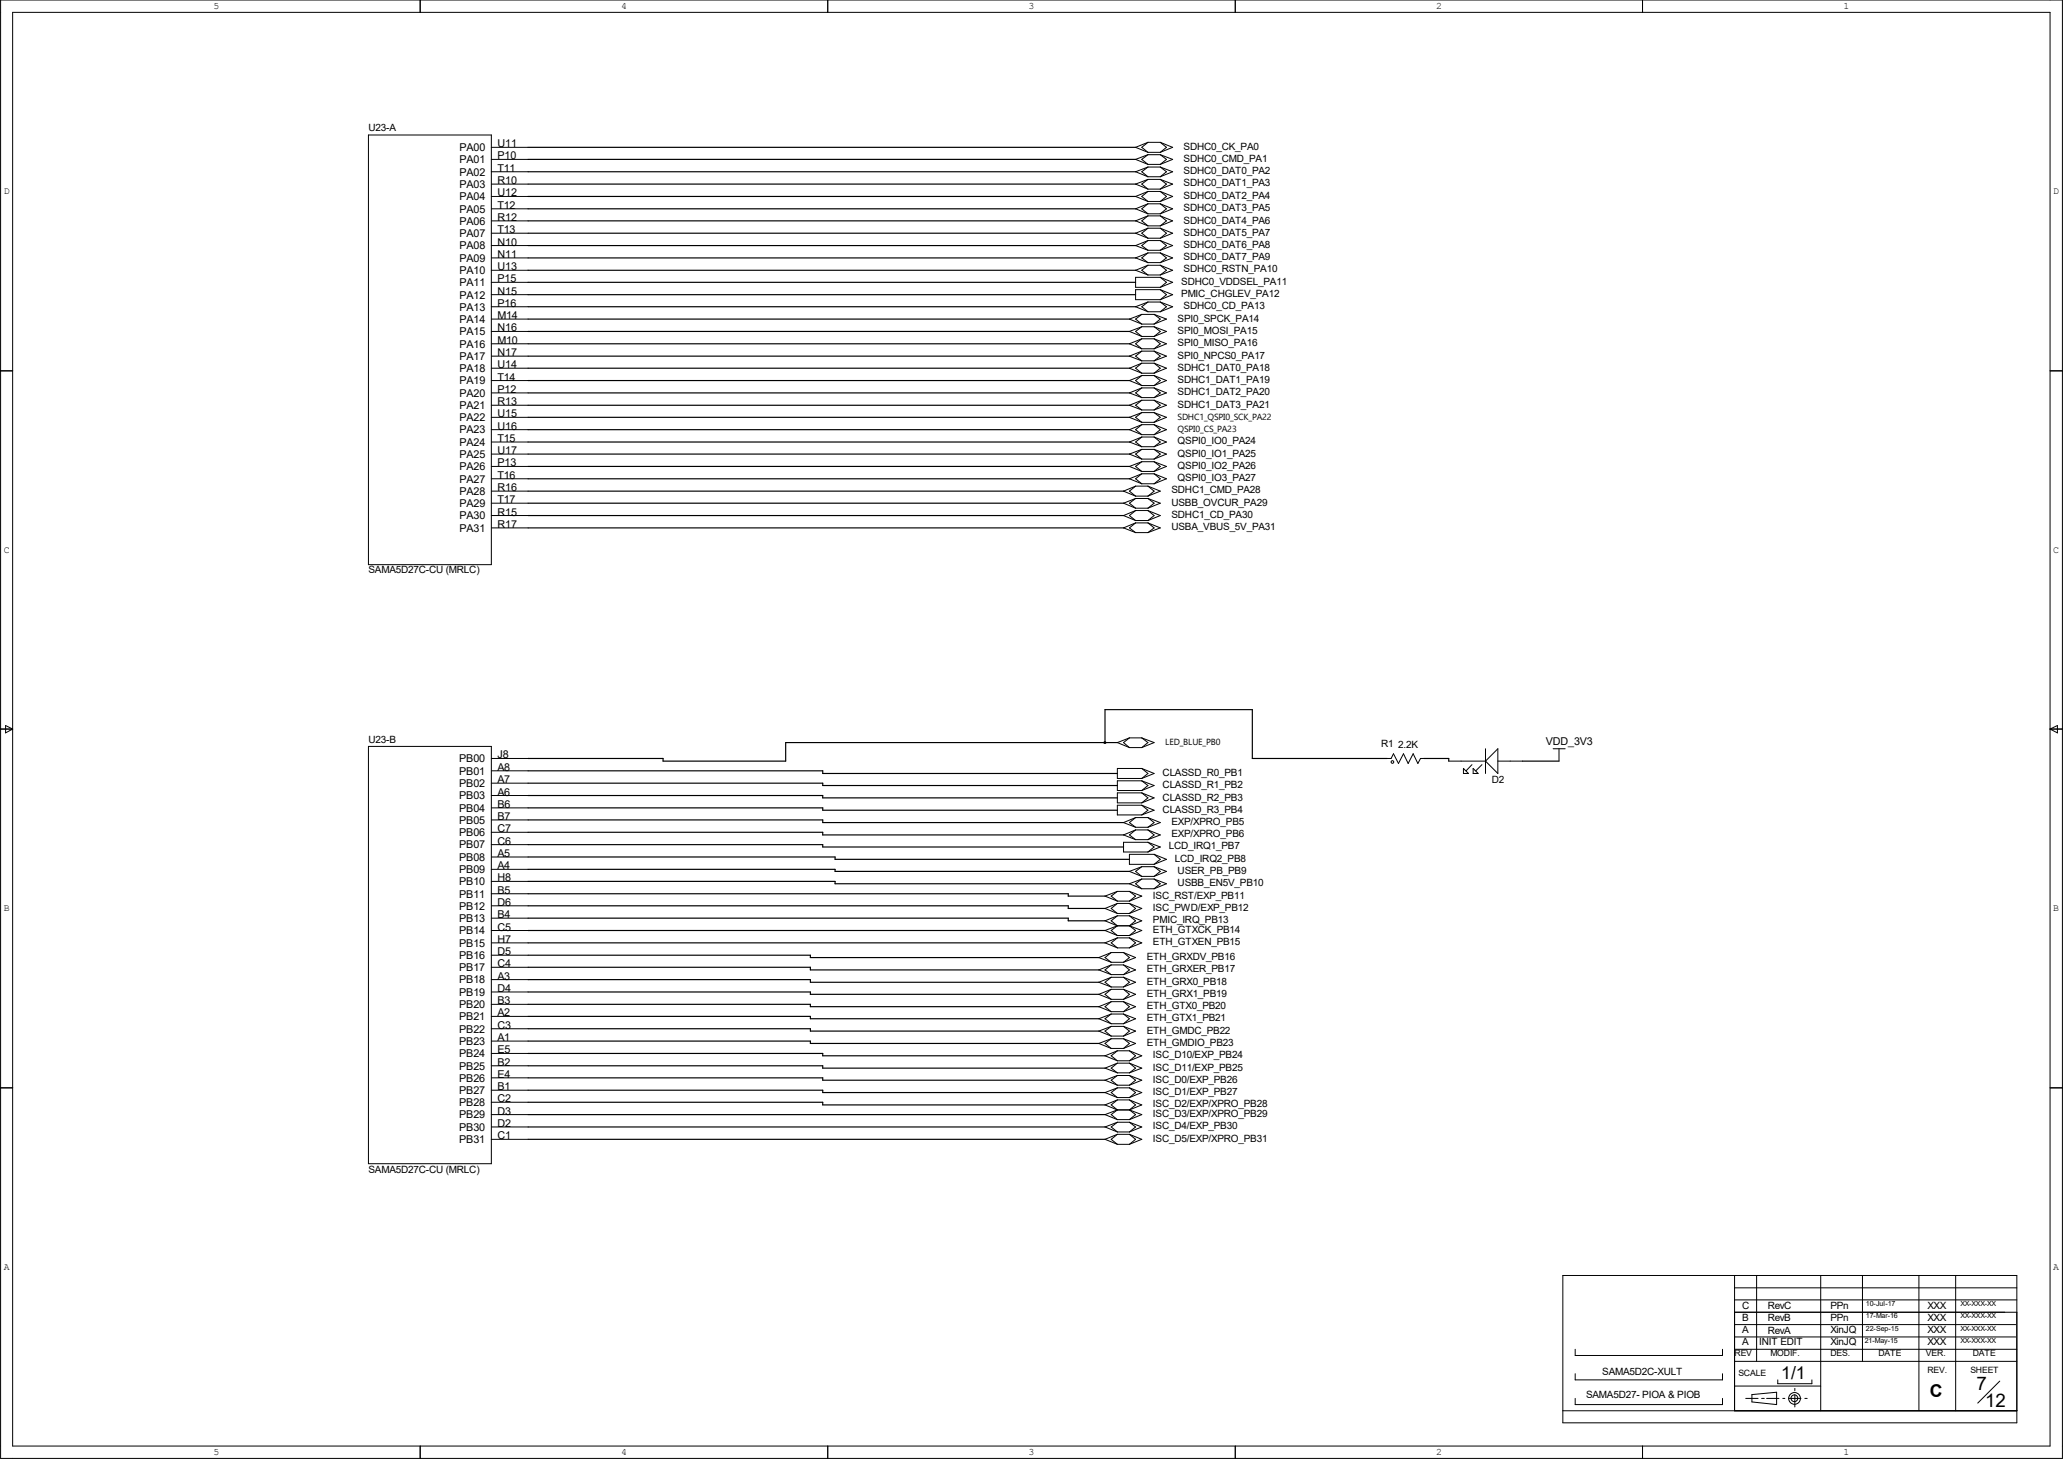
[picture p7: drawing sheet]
<svg xmlns="http://www.w3.org/2000/svg" width="297mm" height="210mm" viewBox="0 0 297 210" stroke-linecap="round" stroke-linejoin="round" font-family="sans-serif">
<g fill="none" stroke="#000" stroke-width=".14">
<path d="M.1 0h296.8v209.9h-296.8zM1.8 1.8h293.3v206.4h-293.3zM53 19.4h17.7v61.9h-17.7zM60.5 0v1.8M119.2 0v1.8M177.8 0v1.8M236.5 0v1.8M70.7 21.2h5.3M70.7 22.9h5.3M70.7 24.7h5.3M70.7 26.5h5.3M70.7 28.3h5.3"/>
<path d="M70.7 30.1h5.3M70.7 31.8h5.3M70.7 33.6h5.3M70.7 35.3h5.3M70.7 37.1h5.3M70.7 38.9h5.3M165.3 21.9h1.7M165.3 20.5h1.7M165.3 20.5l-1.8 .7 1.8 .7M165.3 20.5l-.9 .7 .9 .7M165.3 23.7h1.7M165.3 22.3h1.7"/>
<path d="M165.3 22.3l-1.8 .6 1.8 .8M165.3 22.3l-.9 .6 .9 .8M165.3 25.4h1.7M165.3 24h1.7M165.3 24l-1.8 .7 1.8 .7M165.3 24l-.9 .7 .9 .7M165.3 27.2h1.7M165.3 25.8h1.7M165.3 25.8l-1.8 .7 1.8 .7M165.3 25.8l-.9 .7 .9 .7M165.3 29h1.7M165.3 27.6h1.7"/>
<path d="M165.3 27.6l-1.8 .7 1.8 .7M165.3 27.6l-.9 .7 .9 .7M165.3 30.8h1.7M165.3 29.3h1.7M165.3 29.3l-1.8 .8 1.8 .7M165.3 29.3l-.9 .8 .9 .7M165.3 32.5h1.7M165.3 31.1h1.7M165.3 31.1l-1.8 .7 1.8 .7M165.3 31.1l-.9 .7 .9 .7M165.3 34.3h1.7M165.3 32.9h1.7"/>
<path d="M165.3 32.9l-1.8 .7 1.8 .7M165.3 32.9l-.9 .7 .9 .7M165.3 36h1.7M165.3 34.6h1.7M165.3 34.6l-1.8 .7 1.8 .7M165.3 34.6l-.9 .7 .9 .7M165.3 37.8h1.7M165.3 36.4h1.7M165.3 36.4l-1.8 .7 1.8 .7M165.3 36.4l-.9 .7 .9 .7M165.3 39.6h1.7M165.3 38.2h1.7"/>
<path d="M165.3 38.2l-1.8 .7 1.8 .7M165.3 38.2l-.9 .7 .9 .7M167 39.9h-3.5v1.5h3.5M167 39.9l1.8 .7-1.8 .8M167 39.9l.9 .7-.9 .8M167 20.5l1.8 .7-1.8 .7M167 20.5l.9 .7-.9 .7M167 22.3l1.8 .6-1.8 .8M167 22.3l.9 .6-.9 .8M167 24l1.8 .7-1.8 .7M167 24l.9 .7-.9 .7M167 25.8l1.8 .7-1.8 .7"/>
<path d="M167 25.8l.9 .7-.9 .7M167 27.6l1.8 .7-1.8 .7M167 27.6l.9 .7-.9 .7M167 29.3l1.8 .8-1.8 .7M167 29.3l.9 .8-.9 .7M167 31.1l1.8 .7-1.8 .7M167 31.1l.9 .7-.9 .7M167 32.9l1.8 .7-1.8 .7M167 32.9l.9 .7-.9 .7M167 34.6l1.8 .7-1.8 .7M167 34.6l.9 .7-.9 .7M167 36.4l1.8 .7-1.8 .7"/>
<path d="M167 36.4l.9 .7-.9 .7M167 38.2l1.8 .7-1.8 .7M167 38.2l.9 .7-.9 .7M.1 53.4h1.7M70.7 40.6h5.3M70.7 42.4h5.3M70.7 44.2h5.3M70.7 45.9h5.3M70.7 47.7h5.3M70.7 49.5h5.3M70.7 51.3h5.3M70.7 53h5.3"/>
<path d="M70.7 54.8h5.3M70.7 56.6h5.3M70.7 58.3h5.3M164.4 53.7h1.8M164.4 52.3h1.8M164.4 52.3l-1.8 .7 1.8 .7M164.4 52.3l-.9 .7 .9 .7M164.4 55.5h1.8M164.4 54.1h1.8M164.4 54.1l-1.8 .7 1.8 .7M164.4 54.1l-.9 .7 .9 .7M164.4 57.2h1.8"/>
<path d="M164.4 55.8h1.8M164.4 55.8l-1.8 .8 1.8 .6M164.4 55.8l-.9 .8 .9 .6M164.4 59h1.8M164.4 57.6h1.8M164.4 57.6l-1.8 .7 1.8 .7M164.4 57.6l-.9 .7 .9 .7M164.4 59.4h1.8M164.4 59.4l-1.8 .7 1.8 .7M164.4 59.4l-.9 .7 .9 .7M164.4 48.4h1.8M164.4 47h1.8"/>
<path d="M164.4 47l-1.8 .7 1.8 .7M164.4 47l-.9 .7 .9 .7M164.4 50.2h1.8M164.4 48.8h1.8M164.4 48.8l-1.8 .7 1.8 .7M164.4 48.8l-.9 .7 .9 .7M164.4 51.9h1.8M164.4 50.5h1.8M164.4 50.5l-1.8 .8 1.8 .6M164.4 50.5l-.9 .8 .9 .6M164.4 46.7h1.8M164.4 45.3h1.8"/>
<path d="M164.4 45.3l-1.8 .6 1.8 .8M164.4 45.3l-.9 .6 .9 .8M165.3 44.9h1.7M165.3 43.5h1.7M165.3 43.5l-1.8 .7 1.8 .7M165.3 43.5l-.9 .7 .9 .7M166.2 52.3l1.7 .7-1.7 .7M166.2 52.3l.8 .7-.8 .7M166.2 54.1l1.7 .7-1.7 .7M166.2 54.1l.8 .7-.8 .7M166.2 55.8l1.7 .8-1.7 .6M166.2 55.8l.8 .8-.8 .6"/>
<path d="M166.2 57.6l1.7 .7-1.7 .7M166.2 57.6l.8 .7-.8 .7M166.2 59.4l1.7 .7-1.7 .7M166.2 59.4l.8 .7-.8 .7M166.2 47l1.7 .7-1.7 .7M166.2 47l.8 .7-.8 .7M166.2 48.8l1.7 .7-1.7 .7M166.2 48.8l.8 .7-.8 .7M166.2 50.5l1.7 .8-1.7 .6M166.2 50.5l.8 .8-.8 .6M166.2 45.3l1.7 .6-1.7 .8M166.2 45.3l.8 .6-.8 .8"/>
<path d="M167 41.7l1.8 .7-1.8 .7M167 41.7h-3.5v1.4h3.5M167 41.7l.9 .7-.9 .7M167 43.5l1.8 .7-1.8 .7M167 43.5l.9 .7-.9 .7M295.1 53.4h1.8M70.7 60.1h5.3M70.7 61.8h5.3M70.7 63.6h5.3M70.7 65.4h5.3M70.7 67.1h5.3M70.7 68.9h5.3"/>
<path d="M70.7 70.7h5.3M70.7 72.4h5.3M70.7 74.2h5.3M70.7 76h5.3M163.5 73.2h1.8M163.5 71.8h1.8M163.5 71.8l-1.7 .6 1.7 .8M163.5 71.8l-.9 .6 .9 .8M163.5 76.7h1.8M163.5 75.3h1.8M163.5 75.3l-1.7 .7 1.7 .7M163.5 75.3l-.9 .7 .9 .7"/>
<path d="M163.5 71.4h1.8M163.5 70h1.8M163.5 70l-1.7 .7 1.7 .7M163.5 70l-.9 .7 .9 .7M163.5 74.9h1.8M163.5 73.5h1.8M163.5 73.5l-1.7 .7 1.7 .7M163.5 73.5l-.9 .7 .9 .7M164.4 60.8h1.8M164.4 62.6h1.8M164.4 61.1h1.8M164.4 61.1l-1.8 .7 1.8 .8"/>
<path d="M164.4 61.1l-.9 .7 .9 .8M164.4 64.3h1.8M164.4 62.9h1.8M164.4 62.9l-1.8 .7 1.8 .7M164.4 62.9l-.9 .7 .9 .7M164.4 66.1h1.8M164.4 64.7h1.8M164.4 64.7l-1.8 .7 1.8 .7M164.4 64.7l-.9 .7 .9 .7M164.4 67.9h1.8M164.4 66.5h1.8M164.4 66.5l-1.8 .6 1.8 .8"/>
<path d="M164.4 66.5l-.9 .6 .9 .8M164.4 69.6h1.8M164.4 68.2h1.8M164.4 68.2l-1.8 .7 1.8 .7M164.4 68.2l-.9 .7 .9 .7M165.3 71.8l1.7 .6-1.7 .8M165.3 71.8l.9 .6-.9 .8M165.3 75.3l1.7 .7-1.7 .7M165.3 75.3l.9 .7-.9 .7M165.3 70l1.7 .7-1.7 .7M165.3 70l.9 .7-.9 .7M165.3 73.5l1.7 .7-1.7 .7"/>
<path d="M165.3 73.5l.9 .7-.9 .7M166.2 61.1l1.7 .7-1.7 .8M166.2 61.1l.8 .7-.8 .8M166.2 62.9l1.7 .7-1.7 .7M166.2 62.9l.8 .7-.8 .7M166.2 64.7l1.7 .7-1.7 .7M166.2 64.7l.8 .7-.8 .7M166.2 66.5l1.7 .6-1.7 .8M166.2 66.5l.8 .6-.8 .8M166.2 68.2l1.7 .7-1.7 .7M166.2 68.2l.8 .7-.8 .7M.1 104.9h1.7"/>
<path d="M.8 104.4l1 .5-1 .6zM53 107.4h17.7v60.1h-17.7zM70.7 111h5.3M70.7 112.7h5.3M70.7 114.5h5.3M70.7 116.3h5.3M70.7 118h5.3M70.7 119.8h5.3M70.7 109.2h5.3M162.6 107.6h1.8M162.6 106.2h1.8M162.6 106.2l-1.7 .7 1.7 .7"/>
<path d="M162.6 106.2l-.8 .7 .8 .7M163.5 119.1h1.8M163.5 117.7h1.8M163.5 117.7l-1.7 .7 1.7 .7M163.5 117.7l-.9 .7 .9 .7M163.5 119.5h1.8M163.5 119.5l-1.7 .7 1.7 .7M163.5 119.5l-.9 .7 .9 .7M164.4 110.6l1.8 .7-1.8 .8M164.4 110.6h-3.5v1.5h3.5M164.4 112.4h-3.5v1.4h3.5M164.4 114.1h-3.5v1.5h3.5"/>
<path d="M164.4 115.9h-3.5v1.4h3.5M164.4 110.6l.9 .7-.9 .8M164.4 112.4l1.8 .7-1.8 .7M164.4 112.4l.9 .7-.9 .7M164.4 114.1l1.8 .8-1.8 .7M164.4 114.1l.9 .8-.9 .7M164.4 115.9l1.8 .7-1.8 .7M164.4 115.9l.9 .7-.9 .7M164.4 106.2l1.8 .7-1.8 .7M164.4 106.2l.9 .7-.9 .7M165.3 117.7l1.7 .7-1.7 .7M165.3 117.7l.9 .7-.9 .7"/>
<path d="M165.3 119.5l1.7 .7-1.7 .7M165.3 119.5l.9 .7-.9 .7M199.7 109.2h.6l.3-.7 .7 1.4 .8-1.4 .6 1.4 .8-1.4 .6 1.4 .4-.7h.5M208.6 109.6h5.3M210.7 110.6l.7 .7h-.7zM211.9 110.1l-.8 .9M212.1 110.6l.7 .7h-.7zM213.4 110.1l-.9 .9M213.9 107.8v3.5M215.6 107.8v3.5l-1.7-1.7zM215.6 109.6h3.6M223.6 107.8h1.7"/>
<path d="M224.5 107.8v1.8M295.1 104.9h1.8M295.1 104.9l1.1-.5v1.1zM70.7 121.6h5.3M70.7 123.4h5.3M70.7 125.1h5.3M70.7 126.9h5.3M70.7 128.7h5.3M70.7 130.4h5.3M70.7 132.2h5.3M70.7 133.9h5.3M70.7 135.7h5.3"/>
<path d="M70.7 137.5h5.3M70.7 139.2h5.3M160 138.5h1.8M160 137.1h1.8M160 137.1l-1.8 .7 1.8 .7M160 137.1l-.9 .7 .9 .7M160 138.9h1.8M160 138.9l-1.8 .7 1.8 .7M160 138.9l-.9 .7 .9 .7M160.9 133.3h1.7M160.9 131.8h1.7M160.9 131.8l-1.8 .7 1.8 .8"/>
<path d="M160.9 131.8l-.9 .7 .9 .8M160.9 134.7h1.7M160.9 133.3l-1.8 .6 1.8 .8M160.9 133.3l-.9 .6 .9 .8M160.9 136.4h1.7M160.9 135h1.7M160.9 135l-1.8 .7 1.8 .7M160.9 135l-.9 .7 .9 .7M160.9 129.7h1.7M160.9 128.3h1.7M160.9 128.3l-1.8 .7 1.8 .7M160.9 128.3l-.9 .7 .9 .7"/>
<path d="M160.9 131.5h1.7M160.9 130h1.7M160.9 130l-1.8 .8 1.8 .7M160.9 130l-.9 .8 .9 .7M161.8 137.1l1.7 .7-1.7 .7M161.8 137.1l.8 .7-.8 .7M161.8 138.9l1.7 .7-1.7 .7M161.8 138.9l.8 .7-.8 .7M162.6 131.8l1.8 .7-1.8 .8M162.6 131.8l.9 .7-.9 .8M162.6 133.3l1.8 .6-1.8 .8M162.6 133.3l.9 .6-.9 .8"/>
<path d="M162.6 135l1.8 .7-1.8 .7M162.6 135l.9 .7-.9 .7M162.6 128.3l1.8 .7-1.8 .7M162.6 128.3l.9 .7-.9 .7M162.6 130l1.8 .8-1.8 .7M162.6 130l.9 .8-.9 .7M163.5 120.9h1.8M164.4 126.2h1.8M164.4 124.8h1.8M164.4 124.8l-1.8 .6 1.8 .8M164.4 124.8l-.9 .6 .9 .8M164.4 127.9h1.8"/>
<path d="M164.4 126.5h1.8M164.4 126.5l-1.8 .7 1.8 .7M164.4 126.5l-.9 .7 .9 .7M165.3 121.2l1.7 .7-1.7 .7M165.3 121.2h-3.5v1.4h3.5M165.3 121.2l.9 .7-.9 .7M166.2 123l1.7 .7-1.7 .7M166.2 123h-3.6v1.4h3.6M166.2 123l.8 .7-.8 .7M166.2 124.8l1.7 .6-1.7 .8M166.2 124.8l.8 .6-.8 .8M166.2 126.5l1.7 .7-1.7 .7"/>
<path d="M166.2 126.5l.8 .7-.8 .7M.1 156.6h1.7M70.7 141h5.3M70.7 142.8h5.3M70.7 144.6h5.3M70.7 146.3h5.3M70.7 148.1h5.3M70.7 149.9h5.3M70.7 151.6h5.3M70.7 153.4h5.3M70.7 155.2h5.3M70.7 156.9h5.3"/>
<path d="M70.7 158.7h5.3M160 140.3h1.8M160 142.1h1.8M160 140.7h1.8M160 140.7l-1.8 .7 1.8 .7M160 140.7l-.9 .7 .9 .7M160 143.8h1.8M160 142.4h1.8M160 142.4l-1.8 .7 1.8 .7M160 142.4l-.9 .7 .9 .7M160 145.6h1.8M160 144.2h1.8"/>
<path d="M160 144.2l-1.8 .7 1.8 .7M160 144.2l-.9 .7 .9 .7M160 147.4h1.8M160 146h1.8M160 146l-1.8 .6 1.8 .8M160 146l-.9 .6 .9 .8M160 149.1h1.8M160 147.7h1.8M160 147.7l-1.8 .7 1.8 .7M160 147.7l-.9 .7 .9 .7M160 150.9h1.8M160 149.5h1.8"/>
<path d="M160 149.5l-1.8 .7 1.8 .7M160 149.5l-.9 .7 .9 .7M160.9 156.6h1.7M160.9 152.7h1.7M160.9 151.3h1.7M160.9 151.3l-1.8 .7 1.8 .7M160.9 151.3l-.9 .7 .9 .7M160.9 154.4h1.7M160.9 153h1.7M160.9 153l-1.8 .8 1.8 .6M160.9 153l-.9 .8 .9 .6M160.9 156.2h1.7"/>
<path d="M160.9 154.8h1.7M160.9 154.8l-1.8 .7 1.8 .7M160.9 154.8l-.9 .7 .9 .7M160.9 158h1.7M160.9 156.6l-1.8 .7 1.8 .7M160.9 156.6l-.9 .7 .9 .7M160.9 159.8h1.7M160.9 158.3h1.7M160.9 158.3l-1.8 .7 1.8 .8M160.9 158.3l-.9 .7 .9 .8M160.9 159.8l-1.8 .6 1.8 .8M160.9 159.8l-.9 .6 .9 .8"/>
<path d="M161.8 140.7l1.7 .7-1.7 .7M161.8 140.7l.8 .7-.8 .7M161.8 142.4l1.7 .7-1.7 .7M161.8 142.4l.8 .7-.8 .7M161.8 144.2l1.7 .7-1.7 .7M161.8 144.2l.8 .7-.8 .7M161.8 146l1.7 .6-1.7 .8M161.8 146l.8 .6-.8 .8M161.8 147.7l1.7 .7-1.7 .7M161.8 147.7l.8 .7-.8 .7M161.8 149.5l1.7 .7-1.7 .7M161.8 149.5l.8 .7-.8 .7"/>
<path d="M162.6 151.3l.9 .7-.9 .7M162.6 151.3l1.8 .7-1.8 .7M162.6 153l1.8 .8-1.8 .6M162.6 153l.9 .8-.9 .6M162.6 154.8l1.8 .7-1.8 .7M162.6 154.8l.9 .7-.9 .7M162.6 156.6l1.8 .7-1.8 .7M162.6 156.6l.9 .7-.9 .7M162.6 158.3l1.8 .7-1.8 .8M162.6 158.3l.9 .7-.9 .8M162.6 159.8l1.8 .6-1.8 .8M162.6 159.8l.9 .6-.9 .8"/>
<path d="M295.1 156.6h1.8M70.7 160.4h5.3M70.7 162.2h5.3M70.7 164h5.3M160.9 161.2h1.7M160.9 162.9h1.7M160.9 161.5h1.7M160.9 161.5l-1.8 .7 1.8 .7M160.9 161.5l-.9 .7 .9 .7M160.9 164.7h1.7M160.9 163.3h1.7M160.9 163.3l-1.8 .7 1.8 .7"/>
<path d="M160.9 163.3l-.9 .7 .9 .7M162.6 161.5l1.8 .7-1.8 .7M162.6 161.5l.9 .7-.9 .7M162.6 163.3l1.8 .7-1.8 .7M162.6 163.3l.9 .7-.9 .7M225 183.6h65.4v21.2h-65.4zM226.8 194.2v.9h21.2v-.9M226.8 197.7v.9h21.2v-.9M249.7 185.4h40.7M249.7 192.4h40.5M249.7 190.7h40.5M249.7 188.9h40.7"/>
<path d="M249.7 187.1h40.7M249.7 196h40.7M249.7 183.6v19.5M249.7 199.5h12.4M249.7 194.2h40.7M252.9 183.6v12.4M255.9 198.6v.6h5v-.6M258.4 199.9v.3M262.1 183.6v19.5M268.1 183.6v12.4M276.3 183.6v19.5M281.6 183.6v19.5"/>
<path d="M287.9 198.8l-3.2 3.2M60.5 208.2v1.7M119.2 208.2v1.7M177.8 208.2v1.7M225 203.1h65.4M226.8 201.3v.9h21.2v-.9M236.5 208.2v1.7M251.3 201.3h1.8M252.2 200.7l3.6-.3v1.8l-3.6-.4zM253.6 201.3h.4M254.3 201.3h1.8M256.7 201.3h.3"/>
<path d="M257.5 201.3h1.8M258.4 200.7v1.8M259.8 201.3h.4"/>
<circle cx="200.5" cy="109.7" r=".19"/>
<circle cx="258.3" cy="201.3" r=".49"/>
<circle cx="258.4" cy="201.3" r=".85"/>
</g>
<g fill="none" stroke="#000" stroke-width=".17">
<path d="M76 28.3h87.5M76 24.7h87.5M76 22.9h87.5M76 21.2h87.5M76 38.9h87.5M76 37.1h87.5M76 30.1h87.5M76 33.6h87.5M76 35.3h87.5M76 31.8h87.5M76 26.5h87.5M76 44.2h87.5"/>
<path d="M76 47.7h86.6M76 54.8h86.6M76 53h86.6M76 51.3h86.6M76 56.6h86.6M76 49.5h86.6M76 45.9h86.6M76 58.3h86.6M76 42.4h87.5M76 40.6h87.5M76 63.6h86.6M76 61.8h86.6"/>
<path d="M76 68.9h86.6M76 60.1h86.6M76 67.1h86.6M76 65.4h86.6M76 76h85.8M76 74.2h85.8M76 72.4h85.8M76 70.7h85.8M76 111h42.4v.3h42.5M76 112.7h42.4v.4h42.5M76 114.5h42.4v.4h42.5M76 116.3h42.4v.3h42.5"/>
<path d="M76 118h42.4v.4h43.4M76 119.8h42.4v.4h43.4M159.1 106.9v-4.7h21.2v7h19.4M160.9 106.9h-47.8v2.7h-17.6v-.4h-19.5M205 109.2h3.6v.4M219.2 109.6h5.3M76 130.4h77.8v.4h5.3M76 128.7h77.8v.3h5.3M76 132.2h77.8v.3h5.3M76 137.5h40.7v.3h41.5M76 139.2h40.7v.4h41.5M76 121.6h42.4v.3h43.4"/>
<path d="M76 135.7h83.1M76 126.9h44.2v.3h42.4M76 123.4h44.2v.3h42.4M76 125.1h44.2v.3h42.4M76 133.9h83.1M76 149.9h40.7v.3h41.5M76 141h40.7v.4h41.5M76 142.8h40.7v.3h41.5M76 144.6h40.7v.3h41.5M76 146.3h40.7v.3h41.5M76 148.1h40.7v.3h41.5M76 156.9h42.4v.4h40.7"/>
<path d="M76 151.6h42.4v.4h40.7M76 153.4h42.4v.4h40.7M76 155.2h42.4v.3h40.7M76 158.7h42.4v.3h40.7M76 164h83.1M76 162.2h83.1M76 160.4h83.1"/>
</g>
<path d="M159 106.8h.2v.2h-.2z" fill-rule="evenodd" fill="#000" stroke="#000" stroke-width=".14"/>
<g font-size="2.7">
<text x="284.6" y="200">7</text>
<text x="285.8" y="202.5">12</text>
</g>
<g font-size="2.5">
<text x="256.5" y="198.5">1/1</text>
<text x="277.8" y="201.1">C</text>
</g>
<g font-size="1.6">
<text x="66.2" y="21.8">PA00</text>
<text x="66.2" y="23.5">PA01</text>
<text x="71.6" y="21.2">U11</text>
<text x="71.6" y="22.9">P10</text>
<text x="66.2" y="25.3">PA02</text>
<text x="66.2" y="27.1">PA03</text>
<text x="66.2" y="28.8">PA04</text>
<text x="71.6" y="24.7">T11</text>
<text x="71.6" y="26.5">R10</text>
<text x="71.6" y="28.3">U12</text>
<text x="66.2" y="30.6">PA05</text>
<text x="66.2" y="32.3">PA06</text>
<text x="66.2" y="34.1">PA07</text>
<text x="66.2" y="35.9">PA08</text>
<text x="71.6" y="30.1">T12</text>
<text x="71.6" y="31.8">R12</text>
<text x="71.6" y="33.6">T13</text>
<text x="71.6" y="35.3">N10</text>
<text x="66.2" y="37.7">PA09</text>
<text x="66.2" y="39.5">PA10</text>
<text x="66.2" y="41.2">PA11</text>
<text x="71.6" y="37.1">N11</text>
<text x="71.6" y="38.9">U13</text>
<text x="71.6" y="40.6">P15</text>
<text x="66.2" y="43">PA12</text>
<text x="66.2" y="44.7">PA13</text>
<text x="66.2" y="46.5">PA14</text>
<text x="71.6" y="42.4">N15</text>
<text x="71.6" y="44.2">P16</text>
<text x="71.6" y="45.9">M14</text>
<text x="71.6" y="47.7">N16</text>
<text x="66.2" y="48.3">PA15</text>
<text x="66.2" y="50">PA16</text>
<text x="66.2" y="51.8">PA17</text>
<text x="66.2" y="53.6">PA18</text>
<text x="71.6" y="49.5">M10</text>
<text x="71.6" y="51.3">N17</text>
<text x="71.6" y="53">U14</text>
<text x="66.2" y="55.3">PA19</text>
<text x="66.2" y="57.1">PA20</text>
<text x="66.2" y="58.9">PA21</text>
<text x="71.6" y="54.8">T14</text>
<text x="71.6" y="56.6">P12</text>
<text x="71.6" y="58.3">R13</text>
<text x="66.2" y="60.6">PA22</text>
<text x="66.2" y="62.4">PA23</text>
<text x="66.2" y="64.2">PA24</text>
<text x="66.2" y="65.9">PA25</text>
<text x="71.6" y="60.1">U15</text>
<text x="71.6" y="61.8">U16</text>
<text x="71.6" y="63.6">T15</text>
<text x="71.6" y="65.4">U17</text>
<text x="66.2" y="67.7">PA26</text>
<text x="66.2" y="69.5">PA27</text>
<text x="66.2" y="71.2">PA28</text>
<text x="71.6" y="67.1">P13</text>
<text x="71.6" y="68.9">T16</text>
<text x="71.6" y="70.7">R16</text>
<text x="66.2" y="73">PA29</text>
<text x="66.2" y="74.8">PA30</text>
<text x="66.2" y="76.5">PA31</text>
<text x="71.6" y="72.4">T17</text>
<text x="71.6" y="74.2">R15</text>
<text x="71.6" y="76">R17</text>
<text x="222.5" y="107.3">VDD_3V3</text>
<text x="66.1" y="111.5">PB01</text>
<text x="66.1" y="113.3">PB02</text>
<text x="66.1" y="109.7">PB00</text>
<text x="71.6" y="111">A8</text>
<text x="71.6" y="112.7">A7</text>
<text x="71.6" y="109.2">J8</text>
<text x="66.1" y="115.1">PB03</text>
<text x="66.1" y="116.8">PB04</text>
<text x="66.1" y="118.6">PB05</text>
<text x="71.6" y="114.5">A6</text>
<text x="71.6" y="116.3">B6</text>
<text x="71.6" y="118">B7</text>
<text x="71.6" y="119.8">C7</text>
<text x="66.1" y="120.4">PB06</text>
<text x="66.1" y="122.1">PB07</text>
<text x="66.1" y="123.9">PB08</text>
<text x="66.1" y="125.7">PB09</text>
<text x="71.6" y="121.6">C6</text>
<text x="71.6" y="123.4">A5</text>
<text x="71.6" y="125.1">A4</text>
<text x="66.1" y="127.4">PB10</text>
<text x="66.1" y="129.2">PB11</text>
<text x="66.1" y="130.9">PB12</text>
<text x="71.6" y="126.9">H8</text>
<text x="71.6" y="128.7">B5</text>
<text x="71.6" y="130.4">D6</text>
<text x="66.1" y="132.7">PB13</text>
<text x="66.1" y="134.5">PB14</text>
<text x="66.1" y="136.3">PB15</text>
<text x="71.6" y="132.2">B4</text>
<text x="71.6" y="133.9">C5</text>
<text x="71.6" y="135.7">H7</text>
<text x="71.6" y="137.5">D5</text>
<text x="66.1" y="138">PB16</text>
<text x="66.1" y="139.8">PB17</text>
<text x="66.1" y="141.6">PB18</text>
<text x="66.1" y="143.3">PB19</text>
<text x="71.6" y="139.2">C4</text>
<text x="71.6" y="141">A3</text>
<text x="71.6" y="142.8">D4</text>
<text x="66.1" y="145.1">PB20</text>
<text x="66.1" y="146.9">PB21</text>
<text x="66.1" y="148.6">PB22</text>
<text x="71.6" y="144.6">B3</text>
<text x="71.6" y="146.3">A2</text>
<text x="71.6" y="148.1">C3</text>
<text x="71.6" y="149.9">A1</text>
<text x="66.1" y="150.4">PB23</text>
<text x="66.1" y="152.2">PB24</text>
<text x="66.1" y="154">PB25</text>
<text x="66.1" y="155.7">PB26</text>
<text x="71.6" y="151.6">E5</text>
<text x="71.6" y="153.4">B2</text>
<text x="71.6" y="155.2">E4</text>
<text x="66.1" y="157.5">PB27</text>
<text x="66.1" y="159.2">PB28</text>
<text x="66.1" y="161">PB29</text>
<text x="71.6" y="156.9">B1</text>
<text x="71.6" y="158.7">C2</text>
<text x="71.6" y="160.4">D3</text>
<text x="66.1" y="162.8">PB30</text>
<text x="66.1" y="164.5">PB31</text>
<text x="71.6" y="162.2">D2</text>
<text x="71.6" y="164">C1</text>
</g>
<g font-size="1.4">
<text x="30.7" y="1.3">5</text>
<text x="89.4" y="1.3">4</text>
<text x="148.1" y="1.3">3</text>
<text x="206.8" y="1.3">2</text>
<text x="265.4" y="1.3">1</text>
<text x="53" y="18.9">U23-A</text>
<text x="170.4" y="21.5">SDHC0_CK_PA0</text>
<text x="170.4" y="23.3">SDHC0_CMD_PA1</text>
<text x=".6" y="28">D</text>
<text x="170.4" y="25.1">SDHC0_DAT0_PA2</text>
<text x="170.4" y="26.8">SDHC0_DAT1_PA3</text>
<text x="170.4" y="28.6">SDHC0_DAT2_PA4</text>
<text x="295.6" y="28">D</text>
<text x="170.4" y="30.4">SDHC0_DAT3_PA5</text>
<text x="170.4" y="32.2">SDHC0_DAT4_PA6</text>
<text x="170.4" y="34">SDHC0_DAT5_PA7</text>
<text x="170.4" y="35.7">SDHC0_DAT6_PA8</text>
<text x="170.1" y="41">SDHC0_VDDSEL_PA11</text>
<text x="170.4" y="37.5">SDHC0_DAT7_PA9</text>
<text x="170.4" y="39.2">SDHC0_RSTN_PA10</text>
<text x="169.5" y="46.3">SPI0_SPCK_PA14</text>
<text x="170.1" y="42.8">PMIC_CHGLEV_PA12</text>
<text x="170.4" y="44.5">SDHC0_CD_PA13</text>
<text x="169.5" y="53.4">SDHC1_DAT0_PA18</text>
<text x="169.5" y="48">SPI0_MOSI_PA15</text>
<text x="169.5" y="49.8">SPI0_MISO_PA16</text>
<text x="169.5" y="51.6">SPI0_NPCS0_PA17</text>
<text x="169.5" y="55.2">SDHC1_DAT1_PA19</text>
<text x="169.5" y="56.9">SDHC1_DAT2_PA20</text>
<text x="169.5" y="58.7">SDHC1_DAT3_PA21</text>
<text x="169.5" y="64">QSPI0_IO0_PA24</text>
<text x="169.5" y="65.7">QSPI0_IO1_PA25</text>
<text x="168.7" y="71">SDHC1_CMD_PA28</text>
<text x="169.5" y="67.5">QSPI0_IO2_PA26</text>
<text x="169.5" y="69.3">QSPI0_IO3_PA27</text>
<text x="168.7" y="72.8">USBB_OVCUR_PA29</text>
<text x="168.7" y="76.3">USBA_VBUS_5V_PA31</text>
<text x="168.7" y="74.6">SDHC1_CD_PA30</text>
<text x=".6" y="79.6">C</text>
<text x="53" y="82.5">SAMA5D27C-CU (MRLC)</text>
<text x="295.6" y="79.6">C</text>
<text x="53" y="106.9">U23-B</text>
<text x="198.8" y="107.6">R1</text>
<text x="201.3" y="107.7">2.2K</text>
<text x="167.4" y="111.7">CLASSD_R0_PB1</text>
<text x="167.4" y="113.5">CLASSD_R1_PB2</text>
<text x="214.8" y="112.7">D2</text>
<text x="167.4" y="115.2">CLASSD_R2_PB3</text>
<text x="167.4" y="117">CLASSD_R3_PB4</text>
<text x="168.7" y="118.7">EXP/XPRO_PB5</text>
<text x="168.3" y="122.3">LCD_IRQ1_PB7</text>
<text x="168.7" y="120.5">EXP/XPRO_PB6</text>
<text x="169.2" y="124">LCD_IRQ2_PB8</text>
<text x="169.5" y="125.8">USER_PB_PB9</text>
<text x=".6" y="131.2">B</text>
<text x="166" y="129.4">ISC_RST/EXP_PB11</text>
<text x="166" y="131.1">ISC_PWD/EXP_PB12</text>
<text x="169.5" y="127.6">USBB_EN5V_PB10</text>
<text x="295.6" y="131.2">B</text>
<text x="166" y="132.9">PMIC_IRQ_PB13</text>
<text x="166" y="134.3">ETH_GTXCK_PB14</text>
<text x="166" y="136.1">ETH_GTXEN_PB15</text>
<text x="165.1" y="138.2">ETH_GRXDV_PB16</text>
<text x="165.1" y="140">ETH_GRXER_PB17</text>
<text x="165.1" y="141.7">ETH_GRX0_PB18</text>
<text x="165.1" y="143.5">ETH_GRX1_PB19</text>
<text x="165.1" y="145.2">ETH_GTX0_PB20</text>
<text x="165.1" y="147">ETH_GTX1_PB21</text>
<text x="165.1" y="148.8">ETH_GMDC_PB22</text>
<text x="165.1" y="150.5">ETH_GMDIO_PB23</text>
<text x="166" y="152.3">ISC_D10/EXP_PB24</text>
<text x="166" y="154.1">ISC_D11/EXP_PB25</text>
<text x="166" y="155.9">ISC_D0/EXP_PB26</text>
<text x="166" y="157.6">ISC_D1/EXP_PB27</text>
<text x="166" y="159.4">ISC_D2/EXP/XPRO_PB28</text>
<text x="166" y="160.8">ISC_D3/EXP/XPRO_PB29</text>
<text x="166" y="162.6">ISC_D4/EXP_PB30</text>
<text x="166" y="164.3">ISC_D5/EXP/XPRO_PB31</text>
<text x="53" y="168.8">SAMA5D27C-CU (MRLC)</text>
<text x=".6" y="182.8">A</text>
<text x="295.6" y="182.8">A</text>
<text x="250.8" y="190.2">B</text>
<text x="250.8" y="191.9">A</text>
<text x="250.8" y="188.4">C</text>
<text x="254.5" y="190.2">RevB</text>
<text x="254.5" y="188.4">RevC</text>
<text x="263.5" y="191.9">XinJQ</text>
<text x="263.5" y="188.4">PPn</text>
<text x="263.5" y="190.2">PPn</text>
<text x="277.5" y="188.4">XXX</text>
<text x="277.5" y="191.9">XXX</text>
<text x="277.5" y="190.2">XXX</text>
<text x="230.7" y="197.9">SAMA5D2C-XULT</text>
<text x="250.8" y="193.7">A</text>
<text x="253.3" y="193.7">INIT EDIT</text>
<text x="254.5" y="192.1">RevA</text>
<text x="263.5" y="193.7">XinJQ</text>
<text x="277.5" y="193.7">XXX</text>
<text x="228.3" y="201.3">SAMA5D27- PIOA &amp; PIOB</text>
<text x="30.7" y="209.5">5</text>
<text x="89.4" y="209.5">4</text>
<text x="148.1" y="209.5">3</text>
<text x="206.8" y="209.5">2</text>
<text x="265.4" y="209.5">1</text>
</g>
<g font-size="1.3">
<text x="169.5" y="60.4">SDHC1_QSPI0_SCK_PA22</text>
<text x="169.5" y="62.2">QSPI0_CS_PA23</text>
<text x="167.8" y="107.3">LED_BLUE_PB0</text>
<text x="249.7" y="195.2">REV</text>
<text x="254.9" y="195.2">MODIF.</text>
<text x="263.5" y="195.2">DES.</text>
<text x="270.4" y="195.2">DATE</text>
<text x="277.3" y="195.2">VER.</text>
<text x="277.5" y="197.6">REV.</text>
<text x="283.7" y="197.6">SHEET</text>
<text x="284" y="195.2">DATE</text>
<text x="250.3" y="198.1">SCALE</text>
</g>
<g font-size="1">
<text x="268.6" y="188">10-Jul-17</text>
<text x="268.6" y="191.6">22-Sep-15</text>
<text x="268.6" y="189.8">17-Mar-16</text>
<text x="282.2" y="188">XX-XXX-XX</text>
<text x="282.2" y="189.8">XX-XXX-XX</text>
<text x="282.2" y="191.6">XX-XXX-XX</text>
<text x="268.5" y="193.3">21-May-15</text>
<text x="282.2" y="193.3">XX-XXX-XX</text>
</g>
</svg>
